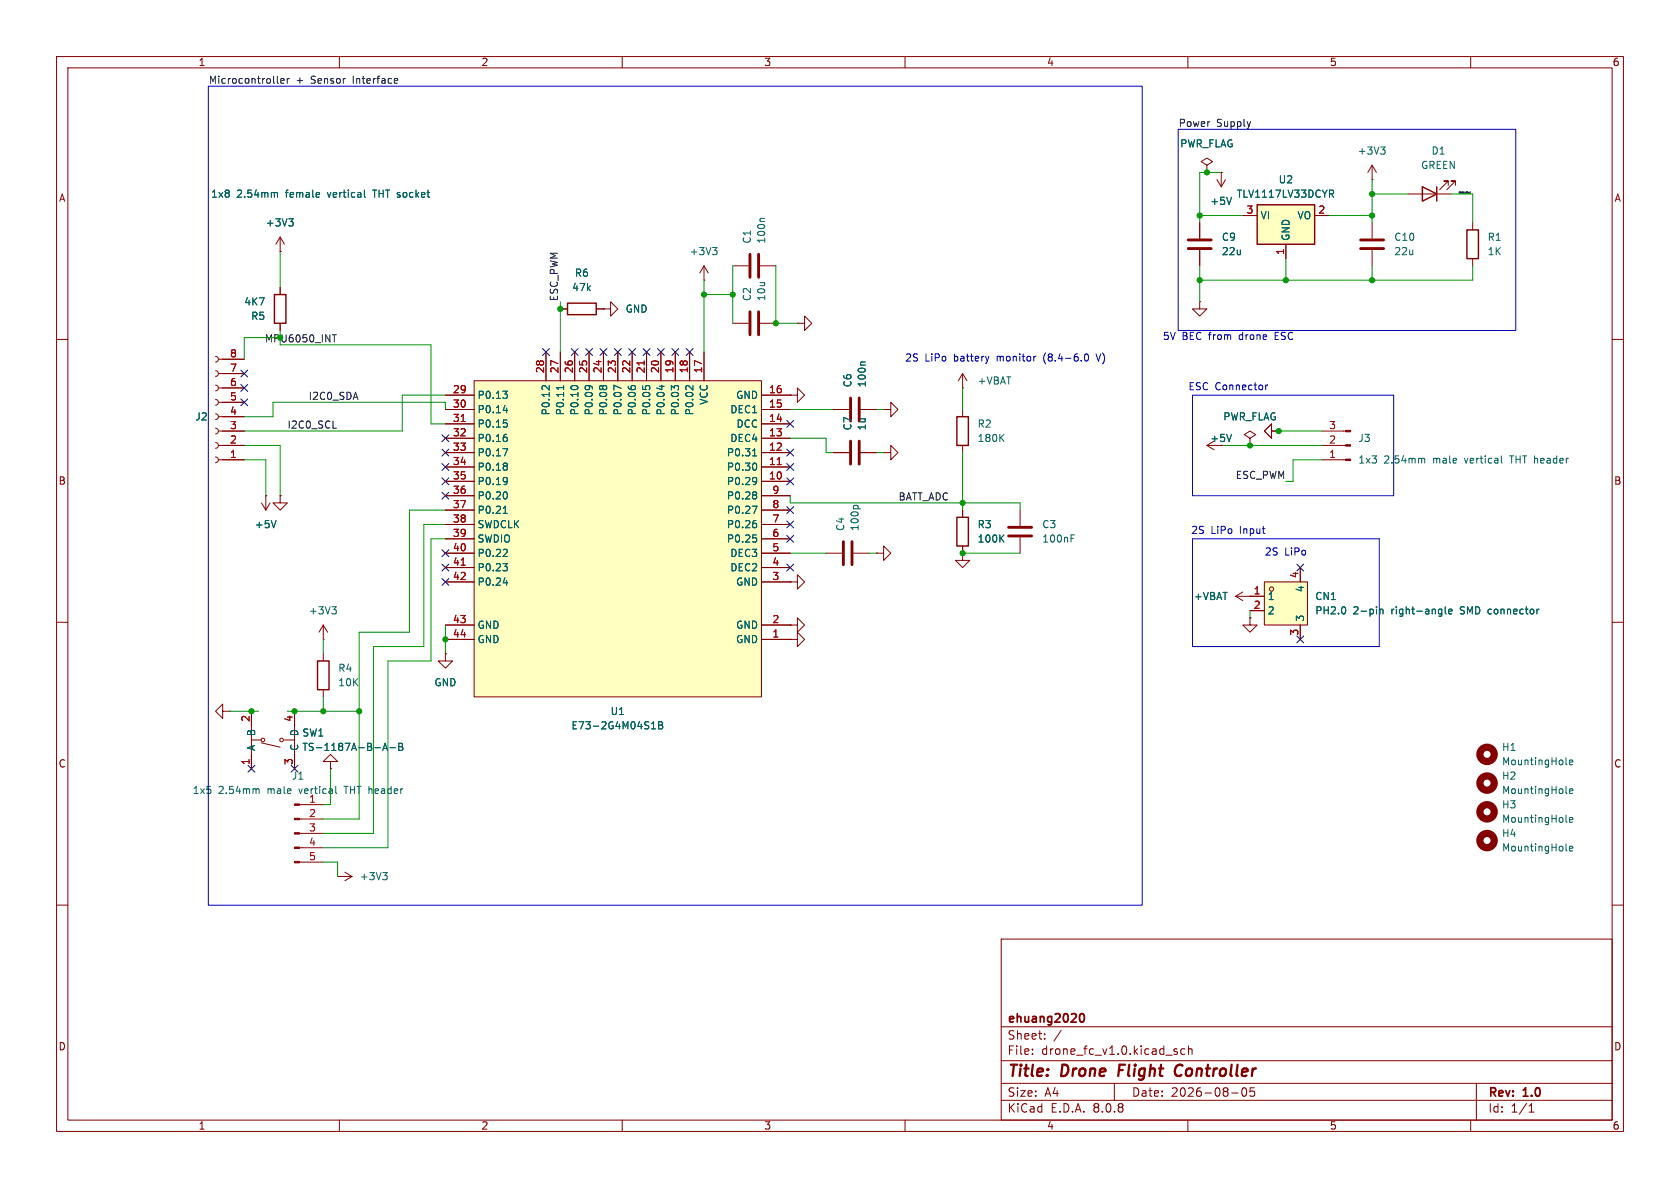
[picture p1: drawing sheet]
<svg xmlns="http://www.w3.org/2000/svg" width="297mm" height="210mm" viewBox="0 0 297 210" stroke-linecap="round" stroke-linejoin="round" font-family="sans-serif">
<g fill="none" stroke="#840000" stroke-width=".18">
<path d="M10 10h277v190h-277zM12 12h273v186h-273zM60 10v2M110 10v2M160 10v2M210 10v2M260 10v2M49.5 44.5h.1M49.5 41.9l-.7 1.3M49.5 41.9v2.6M49.5 41.9l.8 1.3M99.1 54.6h1.2"/>
<path d="M105.4 54.6h1.3M10 60h2M221 77.5l1-.7-1-.6-1 .6 1 .7v1.2M221 78.7h.1M224.8 76.2v-1.3l-1.3 1.3 1.3 1.3v-1.3h1.3M226.1 76.2h.1M233.7 76.2h4.2M233.7 78.7h4.2M285 60h2M146 97.8h2.8M150.9 97.8h2.8M154.9 97.8h1.3v-1.3l1.3 1.3-1.3 1.3v-1.3"/>
<path d="M154.9 97.8h.1M170.2 90.2v1.2M170.2 96.5v1.3M233.7 81.3h4.2M10 110h2M285 110h2M59.7 154.9h.1M59.7 154.9h2.5M61 154.2l1.2 .7M62.2 154.9l-1.2 .8M10 160h2M177 166h108v32h-108z"/>
<path d="M285 160h2M60 198v2M110 198v2M160 198v2M177 194.5h108M177 191.5h108M177 187.5h108M177 181.5h108M182.5 186.3v.1M182.5 185.5v.1M184.7 183.6v.1M184.7 182.8v.1"/>
<path d="M187.6 182.1l-1.3 2M197 191.5v3M207.7 185.9l.4 .1 .1 .2-.2 .2h-.3M207.7 185.4l.4 .1M209.5 185.5l-.5-.1-.3 .3v.4l.2 .2h.6M210 198v2M210.1 185.5l.2-.1 .4 .1v.9M210.1 184.9v1.5M217.7 193.2h1.2M219.7 192.4l.2-.1a.81 .81 0 0 1 .6 .6 .81 .81 0 0 1-.3 .8l-.2 .1a.81 .81 0 0 1-.3-1.4zM221.7 192.3h-.7v.7l.2-.1h.5l.1 .3-.1 .5-.2 .1-.5-.1M260 198v2"/>
<path d="M261 191.5v6.5M270.3 196.6h.9M270.3 195.5l.4-.4v1.5"/>
</g>
<path d="M197.9 188.2l-.2 2M208.7 188.2a1.13 1.13 0 0 0-1 .7 1.13 1.13 0 0 0 .3 1.2l.3 .1 .4-.1" fill="none" stroke="#840000" stroke-width=".4"/>
<path d="M191 179.3l.2-.1a.81 .81 0 0 1 .6 .6 .81 .81 0 0 1-.3 .8l-.2 .1a.81 .81 0 0 1-.3-1.4z" fill="none" stroke="#840000" stroke-width=".3"/>
<path d="M100.3 53.6h5.1v2h-5.1zM169.2 91.4h2v5.1h-2z" fill="none" stroke="#840000" stroke-width=".25"/>
<path d="M51 38.7h.8l-.4 .5M51.6 39.2l.2 .2v.3l-.2 .2M150.9 89.6l.2-.3h.4l.2 .3M176.9 95.1l.6 .7M177.5 94.6l-.7 .7M251.5 81l.4 .2v.7M265.4 80.6v1.1l.2 .2M67.7 154.2h.7l-.4 .5M68.2 154.7l.2 .3v.3l-.2 .2" fill="none" stroke="#006464" stroke-width=".18"/>
<path d="M149.1 95.8v4M150.6 95.8v4" fill="none" stroke="#840000" stroke-width=".51"/>
<g fill="#840000" stroke="#840000" stroke-width=".18">
<path d="M237.9 76.1h.9v.2h-.9z"/>
<path d="M237.9 78.6h.9v.3h-.9z"/>
<path d="M237.9 81.2h.9v.2h-.9z"/>
</g>
<path d="M223.5 102.9h7.6v7.6h-7.6z" fill="#ffffc2"/>
<g fill="none" stroke="#840000" stroke-width=".18">
<path d="M212.1 39.4v2.8M213.4 29.2l1-.6-1-.7-1.1 .7 1.1 .6v1.3M213.4 30.5h.1M215.1 31.8l.8 1.2M215.9 30.5h.1M215.9 30.5v2.5M216.7 31.8l-.8 1.2M242.6 31.8h.1M242.6 29.2v2.6M242.6 39.4v2.8M242.6 29.2l-.8 1.3M242.6 29.2l.7 1.3"/>
<path d="M248.9 34.3h7.6M256 32.8v-.8h-.7h.7l-1.5 1.5M257.3 32.8v-.8h-.8h.8l-1.5 1.5M260.3 39.4v1.2M49.5 50.8v1.3M49.5 57.2v1.2M106.7 54.6h1.2v-1.3l1.3 1.3-1.3 1.3v-1.3M106.7 54.6h.1M124.5 49.5h.1M124.5 47l-.8 1.3M124.5 47v2.5M124.5 47l.7 1.3"/>
<path d="M129.5 47h2.8M129.5 57.2h2.8M134.4 47h2.8M134.4 57.2h2.8M141 57.2h1.2v-1.3l1.3 1.3-1.3 1.2v-1.2M141 57.2h.1M212.1 53.3v1.3h1.3l-1.3 1.3-1.3-1.3h1.3M212.1 53.3h.1M212.1 44.2v2.8M242.6 44.2v2.8M260.3 45.7v1.3M38.1 63l.4 .1 .1 .4-.1 .4-.4 .1"/>
<path d="M38.1 65.5l.4 .2 .1 .3-.1 .4-.4 .1M38.1 68.1l.4 .1 .1 .4-.1 .3-.4 .2M38.1 70.6l.4 .2 .1 .3-.1 .4-.4 .1M38.1 73.2l.4 .1 .1 .4-.1 .3-.4 .2M38.1 75.7l.4 .1 .1 .4-.1 .4-.4 .1M38.1 78.2l.4 .2 .1 .3-.1 .4-.4 .1M38.6 63.5h4.6M38.6 66h4.6M38.6 68.6h4.6M38.6 71.1h4.6M38.6 73.7h4.6M38.6 76.2h4.6"/>
<path d="M38.6 78.7h4.6M139.7 69.9h1.3v-1.3l1.2 1.3-1.2 1.2v-1.2M139.7 69.9h.1M147.3 72.4h2.8M152.1 72.4h2.8M156.2 72.4h1.3v-1.3l1.2 1.3-1.2 1.3v-1.3M156.2 72.4h.1M38.1 80.8l.4 .1 .1 .4-.1 .3-.4 .2M38.6 81.3h4.6M147.3 80h2.8M152.1 80h2.8M156.2 80h1.3v-1.3l1.2 1.3-1.2 1.3v-1.3"/>
<path d="M156.2 80h.1M180.3 90.2v2.8M180.3 95v2.8M57.1 115.6v1.2M78.7 115.6v1.2h1.3l-1.3 1.3-1.2-1.3h1.2M78.7 115.6h.1M218.4 105.4h5.1M218.4 105.4l1.3 .8M219.7 104.6l-1.3 .8M221 109.2v1.3h1.2l-1.2 1.3-1.3-1.3h1.3M221 109.2h.1M221 105.4h.1"/>
<path d="M221 108h2.5M223.5 102.9h7.6v7.6h-7.6zM229.9 100.3v2.6M229.9 110.5v2.5M39.4 125.7v-1.2l-1.3 1.2 1.3 1.3v-1.3h1.2M40.6 125.7h.1M57.1 121.9v1.3M58.4 134.6h1.3l-1.3-1.2-1.3 1.2h1.3v1.3M58.4 135.9h.1M52.9 152.4h4.2M52.9 149.9h4.2M52.9 147.3h4.2"/>
<path d="M52.9 144.8h4.2M52.9 142.2h4.2"/>
<circle cx="224.8" cy="104.1" r=".38"/>
</g>
<g fill="none" stroke="#006464" stroke-width=".18">
<path d="M48.7 34l.4 .2v.7M56.4 34.1l.1 .2-.6 .1M64.4 33.6v1.1l.2 .2M135.2 38.6h-.7l-.1 .2M217.7 34.9l-.4 1.2M244.1 26h.8l-.5 .5M244.6 26.5l.3 .2v.3l-.3 .2M126 43.8h.8l-.5 .4M126.5 44.2l.3 .3v.3l-.3 .2M153 64h-.7l-.2 .2M189.3 95.2h.5M189.3 94.6h.6"/>
<path d="M237.8 107.5v.8M244 107.7v.8M244 107.8l.1-.1h.3l.1 .8M255.5 107.3v1l.2 .2M256.1 108.1l.6-.1v-.3h-.4l-.2 .2 .1 .6h.5M272.1 107.7h-.3M45.4 139.4l.4 .2v.7M59.4 139v1.1l.1 .2M276.8 135l.2 .2M277.5 134.8l.6-.1-.1-.3h-.4l-.1 .1v.6h.5M277.5 139.9l.6-.2-.1-.2-.4-.1-.1 .2v.6h.5M276.8 145.2l.2 .2"/>
<path d="M276.8 140.1l.2 .2M276.8 150.3l.2 .1M277.5 144.9l.6-.1-.1-.2-.4-.1-.1 .2v.6h.5M277.5 150l.6-.1-.1-.2-.4-.1-.1 .2v.6h.5"/>
</g>
<g fill="none" stroke="#840000" stroke-width="1.3">
<circle cx="262.9" cy="138.4" r="1.27"/>
<circle cx="262.9" cy="133.3" r="1.27"/>
<circle cx="262.9" cy="148.6" r="1.27"/>
<circle cx="262.9" cy="143.5" r="1.27"/>
</g>
<path d="M251.5 33l2.5 1.3-2.5 1.3zM254 33v2.6M48.5 52.1h2v5.1h-2zM259.3 40.6h2.1v5.1h-2.1zM56.1 116.8h2.1v5.1h-2.1z" fill="none" stroke="#840000" stroke-width=".25"/>
<g fill="none" stroke="#840000" stroke-width=".51">
<path d="M132.6 45v4M132.6 55.1v4.1M134.1 45v4M134.1 55.1v4.1M210.1 43.9h4M210.1 42.4h4M240.5 43.9h4.1M240.5 42.4h4.1M150.4 70.4v4M150.4 78v4M151.9 70.4v4M151.9 78v4"/>
<path d="M178.3 94.7h4.1M178.3 93.2h4.1"/>
</g>
<g fill="#840000" stroke="#840000" stroke-width=".18">
<path d="M52.1 152.3h.8v.2h-.8z"/>
<path d="M52.1 149.7h.8v.3h-.8z"/>
<path d="M52.1 147.2h.8v.2h-.8z"/>
<path d="M52.1 144.7h.8v.2h-.8z"/>
<path d="M52.1 142.1h.8v.3h-.8z"/>
</g>
<path d="M222.2 36.2h10.2v7h-10.2z" fill="#ffffc2"/>
<path d="M222.2 36.2h10.2v7h-10.2zM169.2 73.7h2v5h-2z" fill="none" stroke="#840000" stroke-width=".25"/>
<g fill="none" stroke="#840000" stroke-width=".18">
<path d="M219.7 38.1h2.5M232.4 38.1h2.5M227.3 43.2v2.5M170.2 68.6h.1M170.2 66v2.6M170.2 72.4v1.3M170.2 78.7v1.3M170.2 66l-.8 1.3M170.2 66l.7 1.3M46.2 88.9l.8 1.3M47 87.6h.1M47 87.6v2.6"/>
<path d="M47.8 88.9l-.8 1.3M49.5 87.6v1.3h1.3l-1.3 1.3-1.2-1.3h1.2M49.5 87.6h.1M170.2 97.8v1.3h1.2l-1.2 1.2-1.3-1.2h1.3M170.2 97.8h.1M57.1 113h.1M57.1 110.5l-.7 1.3M57.1 110.5v2.5M57.1 110.5l.8 1.3M139.7 113h1.3v-1.2l1.2 1.2-1.2 1.3v-1.3M139.7 113h.1M139.7 110.5h1.3v-1.3l1.2 1.3-1.2 1.3v-1.3"/>
<path d="M139.7 110.5h.1M139.7 102.9h1.3v-1.3l1.2 1.3-1.2 1.2v-1.2M139.7 102.9h.1M44.4 125.7v10.2M44.4 130.8h1.8M46.2 131.3l3.3 .8M50.3 130.8h1.8M52.1 125.7v10.2"/>
<circle cx="46.5" cy="130.8" r=".32"/>
<circle cx="49.8" cy="130.8" r=".32"/>
</g>
<g fill="none" stroke="#006464" stroke-width=".18">
<path d="M235 33.6h.5l.3 .2-.2 .4-.6 .1M235.3 34.3l.5 .6M176.9 77.3l.6 .7M177.5 76.8l-.7 .7M48.8 92l-.4 1.3M58.7 107.3h.7l-.4 .4M59.2 107.7l.2 .3v.3l-.2 .2M66.3 132.2h.9M67.7 132.7l.4-1.3 .4 1.3M67.8 132.3h.6M68.9 132.2h1M70.5 131.4h.4l.3 .2-.3 .4 .3 .1v.3l-.2 .3h-.5z"/>
<path d="M70.5 132h.4"/>
</g>
<path d="M83.8 67.3h50.8v55.9h-50.8z" fill="#ffffc2"/>
<g fill="none" stroke="#840000" stroke-width=".18">
<path d="M212.1 39.4v2.8M213.4 30.5h.1M215.9 30.5h.1M219.7 38.1h2.5M232.4 38.1h2.5M49.5 44.5h.1M49.5 50.8v1.3M49.5 57.2v1.2M99.1 54.6h1.2M105.4 54.6h1.3M106.7 54.6h.1M212.1 44.2v2.8"/>
<path d="M227.3 43.2v2.5M39.4 78.7h3.8M39.4 76.2h3.8M39.4 73.7h3.8M39.4 71.1h3.8M39.4 68.6h3.8M39.4 66h3.8M39.4 63.5h3.8M78.7 77.5h5.1M78.7 74.9h5.1M78.7 72.4h5.1M78.7 69.9h5.1"/>
<path d="M83.8 67.3h50.8v55.9h-50.8zM96.5 62.2v5.1M99.1 62.2v5.1M101.6 62.2v5.1M104.1 62.2v5.1M106.7 62.2v5.1M109.2 62.2v5.1M111.8 62.2v5.1M114.3 62.2v5.1M116.8 62.2v5.1M119.4 62.2v5.1M121.9 62.2v5.1"/>
<path d="M124.5 62.2v5.1M134.6 77.5h5.1M134.6 74.9h5.1M134.6 72.4h5.1M134.6 69.9h5.1M139.7 69.9h.1M147.3 72.4h2.8M152.1 72.4h2.8M213.4 78.7l1.2 .8M221 78.7h.1M226.1 76.2h.1M39.4 81.3h3.8"/>
<path d="M47 87.6h.1M49.5 87.6h.1M78.7 85.1h5.1M78.7 82.6h5.1M78.7 80h5.1M78.7 87.6h5.1M78.7 90.2h5.1M78.7 92.7h5.1M78.7 95.3h5.1M78.7 97.8h5.1M134.6 85.1h5.1M134.6 82.6h5.1"/>
<path d="M134.6 80h5.1M134.6 87.6h5.1M134.6 90.2h5.1M134.6 92.7h5.1M134.6 95.3h5.1M134.6 97.8h5.1M147.3 80h2.8M152.1 80h2.8M170.2 97.8h.1M170.2 90.2v1.2M170.2 96.5v1.3M78.7 115.6h.1"/>
<path d="M78.7 113h5.1M78.7 110.5h5.1M78.7 102.9h5.1M78.7 100.3h5.1M134.6 113h5.1M134.6 110.5h5.1M134.6 102.9h5.1M134.6 100.3h5.1M139.7 102.9h.1M139.7 110.5h.1M139.7 113h.1M221 105.4h.1"/>
<path d="M221 109.2h.1M221 105.4h2.5M221 108h2.5M229.9 100.3v2.6M229.9 110.5v2.5M44.4 125.7v2.6M44.4 133.4v2.5M52.1 125.7v2.6M52.1 133.4v2.5M58.4 135.9h.1"/>
</g>
<g fill="none" stroke="#006464" stroke-width=".18">
<path d="M48.7 34l.4 .2v.7M51 38.7h.8l-.4 .5M51.6 39.2l.2 .2v.3l-.2 .2M56.4 34.1l.1 .2-.6 .1M64.4 33.6v1.1l.2 .2M217.7 34.9l-.4 1.2M235 33.6h.5l.3 .2-.2 .4-.6 .1M235.3 34.3l.5 .6M88.9 69.2h.8l-.4 .4M88.9 79.3h.8l-.5 1.3M89 72.5h.7M89 74.2h.6"/>
<path d="M89.3 76.8h.3M89.4 69.6l.3 .3v.3l-.3 .2M89.4 74.7l.3 .3v.3l-.3 .2M89.4 77.3l.3 .2v.3l-.3 .2M89.6 72.1v.9M97.1 68.2v.7l-.7-.7h-.3l-.3 .2M99.6 68.2v.7M99.6 68.5h-1.2l.2 .1M100.9 68.5a.79 .79 0 0 1 1.3 0M103.4 68.4l.2-.2a1.03 1.03 0 0 1 1.1 .2M104 68.2l.2 .2M106 68.4l.2-.2 .3 .2 .3-.2h.2l.3 .2"/>
<path d="M109.8 68.6l-1.3-.5v.8M111.1 68.3v.2M111.6 68.4l.2-.2h.3l.2 .2M113.6 68.2v.6M114.1 68.4l.2-.2h.3l.3 .2M116.6 68.3h.8M117 68.1v.8M119.2 68.4l.2-.2h.3l.3 .2M119.2 68.6l-.5-.4v.7M122.5 68.2v.7l-.7-.7h-.3l-.3 .2M133.3 79.5l.1-.2v1.3M153 64h-.7l-.2 .2"/>
<path d="M217.7 76.8l-.4 1.2M48.8 92l-.4 1.3M88.9 99.6h.8l-.4 .5M89 90.7h.7M89.2 89.7l.1-.2v1.2M89.4 86.9a.79 .79 0 0 1 0 1.3M89.4 81.9l.3 .2-.3 .3 .3 .2v.3l-.3 .2M89.4 84.4l.2 .1a1.03 1.03 0 0 1-.2 1.1M89.4 97.1l.3 .2-.1 .3-.7 .8h.8M89.7 84.9l-.3 .3M133 89.5h.8l-.5 1.2M133 80.6h.8"/>
<path d="M133.1 94.6h.6M133.4 92h.2M133.5 81.9a.79 .79 0 0 1 0 1.2M133.5 84.4l.2 .1a1.03 1.03 0 0 1-.2 1.1M133.5 86.9l.3 .3-.3 .3 .3 .2v.3l-.3 .2M133.5 92.5l.3 .2v.3l-.3 .3M133.5 95l.3 .3v.3l-.3 .2M133.8 84.9l-.3 .3M176.9 95.1l.6 .7M177.5 94.6l-.7 .7M89 103h.7M89.4 100.1l.3 .3v.3l-.3 .2"/>
<path d="M89.6 102.6v.8M237.8 107.5v.8M244 107.7v.8M244 107.8l.1-.1h.3l.1 .8M255.5 107.3v1l.2 .2M256.1 108.1l.6-.1v-.3h-.4l-.2 .2 .1 .6h.5M272.1 107.7h-.3M66.3 132.2h.9M67.7 132.7l.4-1.3 .4 1.3M67.8 132.3h.6M68.9 132.2h1M70.5 131.4h.4l.3 .2-.3 .4 .3 .1v.3l-.2 .3h-.5z"/>
<path d="M70.5 132h.4M115.2 128.8h.7M115.3 127.9l.2-.3v1.2M116.4 127.6h.5l.2 .2-.2 .4 .2 .1 .1 .3-.3 .2h-.5zM116.4 128.2h.5"/>
</g>
<path d="M81.5 74.5h.7M113.9 63.8v.7M81.5 99.9h.7M137.4 82.1h.7" fill="none" stroke="#a90000" stroke-width=".18"/>
<path d="M49 14.5l.2 .2M49.6 14.3l.6-.1v-.3h-.4l-.2 .2 .1 .6h.5M50.8 13.9v.8M51.1 13.9l-.3 .2M69.9 13.9h.4v.3l-.6 .1M70.3 14.7h-.4M58.7 59.2h.8M59.1 59.2v1.2M58.9 75.7h.6" fill="none" stroke="#0f0f0f" stroke-width=".18"/>
<path d="M36.8 15.2h165.1v144.8h-165.1zM208.3 22.9h59.7v35.5h-59.7zM174.8 63l-.3 .8M183 63h.1M191.8 62.7l.2-.1a.68 .68 0 0 1 .5 .6 .68 .68 0 0 1-.5 .6l-.2-.1-.1-.4zM193.8 62.6l.4 1.2M210.8 69.9h35.6v17.7h-35.6zM223.8 68.1v.8M224.1 68.1l-.3 .2M210.8 95.3h33v19h-33z" fill="none" stroke="#0000c2" stroke-width=".18"/>
<g fill="none" stroke="#009600" stroke-width=".18">
<path d="M212.1 38.1h7.6M215.9 30.5h-3.8v8.9M234.9 38.1h7.7M242.6 31.8v7.6M242.6 34.3h6.3M256.5 34.3h3.8v5.1M49.5 44.5v6.3M49.5 58.4v1.3h-6.3v3.8M99.1 53.3v8.9M124.5 49.5v12.7M124.5 52.1h5M129.5 47v10.2"/>
<path d="M137.2 47v10.2h3.8M212.1 47v6.3M227.3 45.7v3.8M242.6 47v2.5M260.3 47v2.5h-48.2M43.2 78.7h6.3v8.9M49.5 61h26.7v13.9h2.5M78.7 72.4v-1.3h-30.4v2.6h-5.1M78.7 69.9h-7.6v6.3h-27.9M139.7 72.4h7.6M139.7 77.5h6.3v2.5h1.3M154.9 72.4h1.3"/>
<path d="M170.2 68.6v3.8M215.9 78.7h17.8M226.1 76.2h7.6M43.2 81.3h3.8v6.3M78.7 90.2h-6.3v21.6h-8.9v33h-6.4M78.7 95.3h-2.5v21.5h-7.6v33.1h-11.5M78.7 92.7h-3.8v21.6h-8.9v33h-8.9M139.7 87.6v1.3h40.6v1.3M139.7 97.8h6.3M153.7 97.8h1.2M154.9 80h1.3M170.2 97.8h10.1"/>
<path d="M170.2 80v10.2M233.7 81.3h-5.1v3.8h-1.3M57.1 113v2.6M78.7 110.5v5.1M221 108v1.2M40.6 125.7h5.1M50.8 125.7h12.7M57.1 123.2v2.5M58.4 135.9v6.3h-1.3M57.1 152.4h2.6v2.5"/>
</g>
<g fill="none" stroke="#000084" stroke-width=".18">
<path d="M42.6 65.4l1.2 1.2M42.6 70.5l1.2 1.2M42.6 68l1.2 1.2M43.8 65.4l-1.2 1.2M43.8 70.5l-1.2 1.2M43.8 68l-1.2 1.2M78.1 76.9l1.2 1.2M78.1 79.4l1.2 1.2M79.3 76.9l-1.2 1.2M79.3 79.4l-1.2 1.2M95.9 61.6l1.2 1.2M97.1 61.6l-1.2 1.2"/>
<path d="M101 61.6l1.2 1.2M102.2 61.6l-1.2 1.2M103.5 61.6l1.2 1.2M104.7 61.6l-1.2 1.2M106.1 61.6l1.2 1.2M107.3 61.6l-1.2 1.2M108.6 61.6l1.2 1.2M109.8 61.6l-1.2 1.2M111.2 61.6l1.2 1.2M112.4 61.6l-1.2 1.2M113.7 61.6l1.2 1.2M114.9 61.6l-1.2 1.2"/>
<path d="M116.2 61.6l1.2 1.2M117.4 61.6l-1.2 1.2M118.8 61.6l1.2 1.2M120 61.6l-1.2 1.2M121.3 61.6l1.2 1.2M122.5 61.6l-1.2 1.2M139.1 74.3l1.2 1.2M139.1 79.4l1.2 1.2M140.3 74.3l-1.2 1.2M140.3 79.4l-1.2 1.2M78.1 99.7l1.2 1.2M78.1 81.9l1.2 1.3"/>
<path d="M78.1 84.5l1.2 1.2M78.1 87l1.2 1.2M78.1 97.2l1.2 1.2M79.3 99.7l-1.2 1.2M79.3 81.9l-1.2 1.3M79.3 84.5l-1.2 1.2M79.3 87l-1.2 1.2M79.3 97.2l-1.2 1.2M139.1 94.6l1.2 1.3M139.1 99.7l1.2 1.2M139.1 81.9l1.2 1.3M139.1 84.5l1.2 1.2"/>
<path d="M139.1 89.6l1.2 1.2M139.1 92.1l1.2 1.2M140.3 94.6l-1.2 1.3M140.3 99.7l-1.2 1.2M140.3 81.9l-1.2 1.3M140.3 84.5l-1.2 1.2M140.3 89.6l-1.2 1.2M140.3 92.1l-1.2 1.2M229.3 99.7l1.2 1.2M230.5 99.7l-1.2 1.2M78.1 102.3l1.2 1.2M79.3 102.3l-1.2 1.2"/>
<path d="M229.3 112.4l1.2 1.2M230.5 112.4l-1.2 1.2M43.8 135.3l1.3 1.2M45.1 135.3l-1.3 1.2M51.5 135.3l1.2 1.2M52.7 135.3l-1.2 1.2"/>
</g>
<g fill="#009600" stroke="#009600" stroke-width=".18">
<circle cx="137.2" cy="57.2" r=".46"/>
<circle cx="99.1" cy="54.6" r=".46"/>
<circle cx="129.5" cy="52.1" r=".46"/>
<circle cx="124.5" cy="52.1" r=".46"/>
<circle cx="78.7" cy="113" r=".46"/>
<circle cx="170.2" cy="88.9" r=".46"/>
<circle cx="170.2" cy="97.8" r=".46"/>
<circle cx="212.1" cy="38.1" r=".46"/>
<circle cx="213.4" cy="30.5" r=".46"/>
<circle cx="242.6" cy="38.1" r=".46"/>
<circle cx="242.6" cy="34.3" r=".46"/>
<circle cx="212.1" cy="49.5" r=".46"/>
<circle cx="57.1" cy="125.7" r=".46"/>
<circle cx="52.1" cy="125.7" r=".46"/>
<circle cx="63.5" cy="125.7" r=".46"/>
<circle cx="226.1" cy="76.2" r=".46"/>
<circle cx="221" cy="78.7" r=".46"/>
<circle cx="227.3" cy="49.5" r=".46"/>
<circle cx="242.6" cy="49.5" r=".46"/>
<circle cx="44.4" cy="125.7" r=".46"/>
</g>
<g font-size="2.8" fill="#840000">
<text x="178" y="190.9">Title:</text>
<text x="187.7" y="190.9">Drone</text>
<text x="198.6" y="190.9">Flight</text>
<text x="209.4" y="190.9">Controller</text>
</g>
<g font-size="2.1" fill="#840000">
<text x="178" y="184">Sheet:</text>
<text x="178" y="181.2">ehuang2020</text>
<text x="178" y="186.7">File:</text>
<text x="184.1" y="186.7">drone_fc_v1.0.kicad_sch</text>
<text x="178" y="196.9">KiCad</text>
<text x="178" y="194.1">Size:</text>
<text x="184.7" y="194.1">A4</text>
<text x="185.7" y="196.9">E.D.A.</text>
<text x="193.3" y="196.9">8.0.8</text>
<text x="200" y="194.1">Date:</text>
<text x="207" y="194.1">2026-08-05</text>
<text x="263" y="194.3">Rev:</text>
<text x="263" y="196.9">Id:</text>
<text x="267.1" y="196.9">1/1</text>
<text x="269.4" y="194.3">1.0</text>
</g>
<g font-size="1.8" fill="#840000">
<text x="35" y="11.9">1</text>
<text x="85" y="11.9">2</text>
<text x="135" y="11.9">3</text>
<text x="185" y="11.9">4</text>
<text x="235" y="11.9">5</text>
<text x="285" y="11.9">6</text>
<text x="10.3" y="35.9">A</text>
<text x="285.3" y="35.9">A</text>
<text x="213.9" y="78.3">+5V</text>
<text x="10.3" y="85.9">B</text>
<text x="285.3" y="85.9">B</text>
<text x="10.3" y="135.9">C</text>
<text x="285.3" y="135.9">C</text>
<text x="10.3" y="185.9">D</text>
<text x="285.3" y="185.9">D</text>
<text x="35" y="199.9">1</text>
<text x="85" y="199.9">2</text>
<text x="135" y="199.9">3</text>
<text x="185" y="199.9">4</text>
<text x="235" y="199.9">5</text>
<text x="285" y="199.9">6</text>
</g>
<g font-size="1.8" fill="#0f0f0f">
<text x="36.8" y="14.9">Microcontroller</text>
<text x="52.3" y="14.9">+</text>
<text x="55.1" y="14.9">Sensor</text>
<text x="62.7" y="14.9">Interface</text>
<text x="208.3" y="22.5">Power</text>
<text x="215.1" y="22.5">Supply</text>
<text x="98.7" y="53.3" transform="rotate(-90 98.7 53.3)">ESC_PWM</text>
<text x="54.5" y="70.8">I2C0_SDA</text>
<text x="50.7" y="75.9">I2C0_SCL</text>
<text x="158.7" y="88.6">BATT_ADC</text>
<text x="218.4" y="84.7">ESC_PWM</text>
</g>
<g font-size="1.8" fill="#006464">
<text x="208.5" y="26.3">PWR_FLAG</text>
<text x="239.9" y="27.5">+3V3</text>
<text x="253" y="27.5">D1</text>
<text x="37.2" y="35.2">1x8</text>
<text x="41.8" y="35.2">2.54mm</text>
<text x="50.6" y="35.2">female</text>
<text x="58.2" y="35.2">vertical</text>
<text x="66.5" y="35.2">THT socket</text>
<text x="218.6" y="35.2">TLV1117LV33DCYR</text>
<text x="226" y="32.6">U2</text>
<text x="251.1" y="30.1">GREEN</text>
<text x="46.9" y="40.2">+3V3</text>
<text x="213.9" y="36.4">+5V</text>
<text x="222.8" y="39">VI</text>
<text x="229.3" y="39">VO</text>
<text x="121.8" y="45.3">+3V3</text>
<text x="132.9" y="43.2" transform="rotate(-90 132.9 43.2)">C1</text>
<text x="135.5" y="43.2" transform="rotate(-90 135.5 43.2)">100n</text>
<text x="215.9" y="42.8">C9</text>
<text x="215.9" y="45.3">22u</text>
<text x="228.2" y="42.7" transform="rotate(-90 228.2 42.7)">GND</text>
<text x="246.4" y="42.8">C10</text>
<text x="246.4" y="45.3">22u</text>
<text x="262.9" y="42.8">R1</text>
<text x="262.9" y="45.3">1K</text>
<text x="101" y="51.7">47k</text>
<text x="101.5" y="49.1">R6</text>
<text x="132.9" y="53.3" transform="rotate(-90 132.9 53.3)">C2</text>
<text x="135.5" y="53.3" transform="rotate(-90 135.5 53.3)">10u</text>
<text x="43.1" y="54.2">4K7</text>
<text x="44.3" y="56.7">R5</text>
<text x="110.5" y="55.5">GND</text>
<text x="84.3" y="70.7">P0.13</text>
<text x="125.3" y="71.6" transform="rotate(-90 125.3 71.6)">VCC</text>
<text x="130" y="70.7">GND</text>
<text x="150.7" y="68.6" transform="rotate(-90 150.7 68.6)">C6</text>
<text x="153.3" y="68.6" transform="rotate(-90 153.3 68.6)">100n</text>
<text x="172.7" y="68.2">+VBAT</text>
<text x="34.4" y="74.5">J2</text>
<text x="84.3" y="73.3">P0.14</text>
<text x="84.3" y="75.8">P0.15</text>
<text x="97.4" y="73.5" transform="rotate(-90 97.4 73.5)">P0.12</text>
<text x="99.9" y="73.5" transform="rotate(-90 99.9 73.5)">P0.11</text>
<text x="102.5" y="73.5" transform="rotate(-90 102.5 73.5)">P0.10</text>
<text x="105" y="73.5" transform="rotate(-90 105 73.5)">P0.09</text>
<text x="107.5" y="73.5" transform="rotate(-90 107.5 73.5)">P0.08</text>
<text x="110.1" y="73.5" transform="rotate(-90 110.1 73.5)">P0.07</text>
<text x="112.6" y="73.5" transform="rotate(-90 112.6 73.5)">P0.06</text>
<text x="115.2" y="73.5" transform="rotate(-90 115.2 73.5)">P0.05</text>
<text x="117.7" y="73.5" transform="rotate(-90 117.7 73.5)">P0.04</text>
<text x="120.2" y="73.5" transform="rotate(-90 120.2 73.5)">P0.03</text>
<text x="122.8" y="73.5" transform="rotate(-90 122.8 73.5)">P0.02</text>
<text x="129" y="73.3">DEC1</text>
<text x="130.1" y="75.8">DCC</text>
<text x="150.7" y="76.2" transform="rotate(-90 150.7 76.2)">C7</text>
<text x="153.3" y="76.2" transform="rotate(-90 153.3 76.2)">1u</text>
<text x="172.7" y="75.8">R2</text>
<text x="216.2" y="74.5">PWR_FLAG</text>
<text x="84.3" y="78.3">P0.16</text>
<text x="84.3" y="80.9">P0.17</text>
<text x="84.3" y="83.4">P0.18</text>
<text x="128.4" y="83.4">P0.30</text>
<text x="128.4" y="80.9">P0.31</text>
<text x="129" y="78.3">DEC4</text>
<text x="172.7" y="78.3">180K</text>
<text x="240" y="78.3">J3</text>
<text x="240" y="82.1">1x3</text>
<text x="244.7" y="82.1">2.54mm</text>
<text x="253.4" y="82.1">male</text>
<text x="259.2" y="82.1">vertical</text>
<text x="267.5" y="82.1">THT header</text>
<text x="84.3" y="86">P0.19</text>
<text x="84.3" y="88.5">P0.20</text>
<text x="128.4" y="86">P0.29</text>
<text x="128.4" y="88.5">P0.28</text>
<text x="45" y="93.6">+5V</text>
<text x="84.3" y="91">P0.21</text>
<text x="84.3" y="93.6">SWDCLK</text>
<text x="128.4" y="93.6">P0.26</text>
<text x="128.4" y="91">P0.27</text>
<text x="149.5" y="94" transform="rotate(-90 149.5 94)">C4</text>
<text x="152" y="94" transform="rotate(-90 152 94)">100p</text>
<text x="172.7" y="93.6">R3</text>
<text x="184.2" y="93.6">C3</text>
<text x="84.3" y="96.1">SWDIO</text>
<text x="84.3" y="98.7">P0.22</text>
<text x="84.3" y="101.2">P0.23</text>
<text x="128.4" y="96.1">P0.25</text>
<text x="129" y="101.2">DEC2</text>
<text x="129" y="98.7">DEC3</text>
<text x="172.7" y="96.1">100K</text>
<text x="184.2" y="96.1">100nF</text>
<text x="84.3" y="103.7">P0.24</text>
<text x="130" y="103.7">GND</text>
<text x="211" y="106.3">+VBAT</text>
<text x="224" y="106.3">1</text>
<text x="230.7" y="104.8" transform="rotate(-90 230.7 104.8)">4</text>
<text x="232.4" y="106.3">CN1</text>
<text x="54.5" y="108.8">+3V3</text>
<text x="84.3" y="111.4">GND</text>
<text x="84.3" y="113.9">GND</text>
<text x="130" y="113.9">GND</text>
<text x="130" y="111.4">GND</text>
<text x="224" y="108.8">2</text>
<text x="230.7" y="110" transform="rotate(-90 230.7 110)">3</text>
<text x="232.4" y="108.8">PH2.0</text>
<text x="239.2" y="108.8">2-pin</text>
<text x="246.1" y="108.8">right-angle</text>
<text x="258.4" y="108.8">SMD connector</text>
<text x="59.7" y="119">R4</text>
<text x="59.7" y="121.5">10K</text>
<text x="76.7" y="121.5">GND</text>
<text x="45.3" y="130.3" transform="rotate(-90 45.3 130.3)">B</text>
<text x="52.9" y="130.3" transform="rotate(-90 52.9 130.3)">D</text>
<text x="53.3" y="130.4">SW1</text>
<text x="100.9" y="129.1">E73-2G4M04S1B</text>
<text x="107.8" y="126.6">U1</text>
<text x="45.3" y="132.8" transform="rotate(-90 45.3 132.8)">A</text>
<text x="52.9" y="132.8" transform="rotate(-90 52.9 132.8)">C</text>
<text x="53.3" y="132.9">TS-1187A-B-A-B</text>
<text x="265.4" y="132.9">H1</text>
<text x="265.4" y="135.5">MountingHole</text>
<text x="34" y="140.6">1x5</text>
<text x="38.6" y="140.6">2.54mm</text>
<text x="47.4" y="140.6">male</text>
<text x="51.5" y="138">J1</text>
<text x="53.2" y="140.6">vertical</text>
<text x="54.5" y="142">1</text>
<text x="61.4" y="140.6">THT header</text>
<text x="265.4" y="143.1">H3</text>
<text x="265.4" y="138">H2</text>
<text x="265.4" y="140.6">MountingHole</text>
<text x="265.4" y="145.6">MountingHole</text>
<text x="265.4" y="148.2">H4</text>
<text x="63.5" y="155.8">+3V3</text>
<text x="265.4" y="150.7">MountingHole</text>
</g>
<g font-size="1.8" fill="#a90000">
<text x="220.3" y="37.8">3</text>
<text x="233" y="37.8">2</text>
<text x="227.1" y="45.2" transform="rotate(-90 227.1 45.2)">1</text>
<text x="40.6" y="65.8">7</text>
<text x="40.6" y="63.2">8</text>
<text x="40.6" y="70.9">5</text>
<text x="40.6" y="68.3">6</text>
<text x="80" y="69.6">29</text>
<text x="96.3" y="66.1" transform="rotate(-90 96.3 66.1)">28</text>
<text x="98.8" y="66.1" transform="rotate(-90 98.8 66.1)">27</text>
<text x="101.3" y="66.1" transform="rotate(-90 101.3 66.1)">26</text>
<text x="103.9" y="66.1" transform="rotate(-90 103.9 66.1)">25</text>
<text x="106.4" y="66.1" transform="rotate(-90 106.4 66.1)">24</text>
<text x="109" y="66.1" transform="rotate(-90 109 66.1)">23</text>
<text x="111.5" y="66.1" transform="rotate(-90 111.5 66.1)">22</text>
<text x="114" y="66.1" transform="rotate(-90 114 66.1)">21</text>
<text x="116.6" y="66.1" transform="rotate(-90 116.6 66.1)">20</text>
<text x="119.1" y="66.1" transform="rotate(-90 119.1 66.1)">19</text>
<text x="121.7" y="66.1" transform="rotate(-90 121.7 66.1)">18</text>
<text x="124.2" y="66.1" transform="rotate(-90 124.2 66.1)">17</text>
<text x="135.8" y="69.6">16</text>
<text x="40.6" y="75.9">3</text>
<text x="40.6" y="73.4">4</text>
<text x="80" y="72.1">30</text>
<text x="80" y="74.7">31</text>
<text x="80" y="77.2">32</text>
<text x="135.8" y="77.2">13</text>
<text x="135.8" y="74.7">14</text>
<text x="135.8" y="72.1">15</text>
<text x="234.9" y="75.9">3</text>
<text x="40.6" y="81">1</text>
<text x="40.6" y="78.5">2</text>
<text x="80" y="79.8">33</text>
<text x="80" y="82.3">34</text>
<text x="135.8" y="82.3">11</text>
<text x="135.8" y="79.8">12</text>
<text x="234.9" y="81">1</text>
<text x="234.9" y="78.5">2</text>
<text x="80" y="84.8">35</text>
<text x="80" y="87.4">36</text>
<text x="80" y="89.9">37</text>
<text x="135.8" y="84.8">10</text>
<text x="136.5" y="89.9">8</text>
<text x="136.5" y="87.4">9</text>
<text x="80" y="92.5">38</text>
<text x="80" y="95">39</text>
<text x="136.5" y="95">6</text>
<text x="136.5" y="92.5">7</text>
<text x="80" y="97.5">40</text>
<text x="80" y="100.1">41</text>
<text x="136.5" y="100.1">4</text>
<text x="136.5" y="97.5">5</text>
<text x="80" y="102.6">42</text>
<text x="136.5" y="102.6">3</text>
<text x="221.5" y="105.2">1</text>
<text x="221.5" y="107.7">2</text>
<text x="229.6" y="102.3" transform="rotate(-90 229.6 102.3)">4</text>
<text x="80" y="110.2">43</text>
<text x="80" y="112.8">44</text>
<text x="136.5" y="112.8">1</text>
<text x="136.5" y="110.2">2</text>
<text x="229.6" y="112.5" transform="rotate(-90 229.6 112.5)">3</text>
<text x="44.2" y="127.7" transform="rotate(-90 44.2 127.7)">2</text>
<text x="51.8" y="127.7" transform="rotate(-90 51.8 127.7)">4</text>
<text x="44.2" y="135.3" transform="rotate(-90 44.2 135.3)">1</text>
<text x="51.8" y="135.3" transform="rotate(-90 51.8 135.3)">3</text>
<text x="54.5" y="144.5">2</text>
<text x="54.5" y="147.1">3</text>
<text x="54.5" y="149.6">4</text>
<text x="54.5" y="152.1">5</text>
</g>
<text font-size="1.8" fill="#009600" x="46.7" y="60.6">MPU6050_INT</text>
<g font-size="1.8" fill="#0000c2">
<text x="159.9" y="64.1">2S</text>
<text x="163.5" y="64.1">LiPo</text>
<text x="168.7" y="64.1">battery</text>
<text x="176.5" y="64.1">monitor</text>
<text x="184.9" y="64.1">(8.4-6.0</text>
<text x="194.6" y="64.1">V)</text>
<text x="205.5" y="60.3">5V</text>
<text x="209" y="60.3">BEC from</text>
<text x="219.3" y="60.3">drone</text>
<text x="225.8" y="60.3">ESC</text>
<text x="210" y="69.2">ESC Connector</text>
<text x="210.5" y="94.6">2S</text>
<text x="214.1" y="94.6">LiPo</text>
<text x="219.3" y="94.6">Input</text>
<text x="223.5" y="98.4">2S</text>
<text x="227.1" y="98.4">LiPo</text>
</g>
<text font-size=".4" fill="#0f0f0f" x="257.8" y="34.2">PWR_LED_K</text>
</svg>
